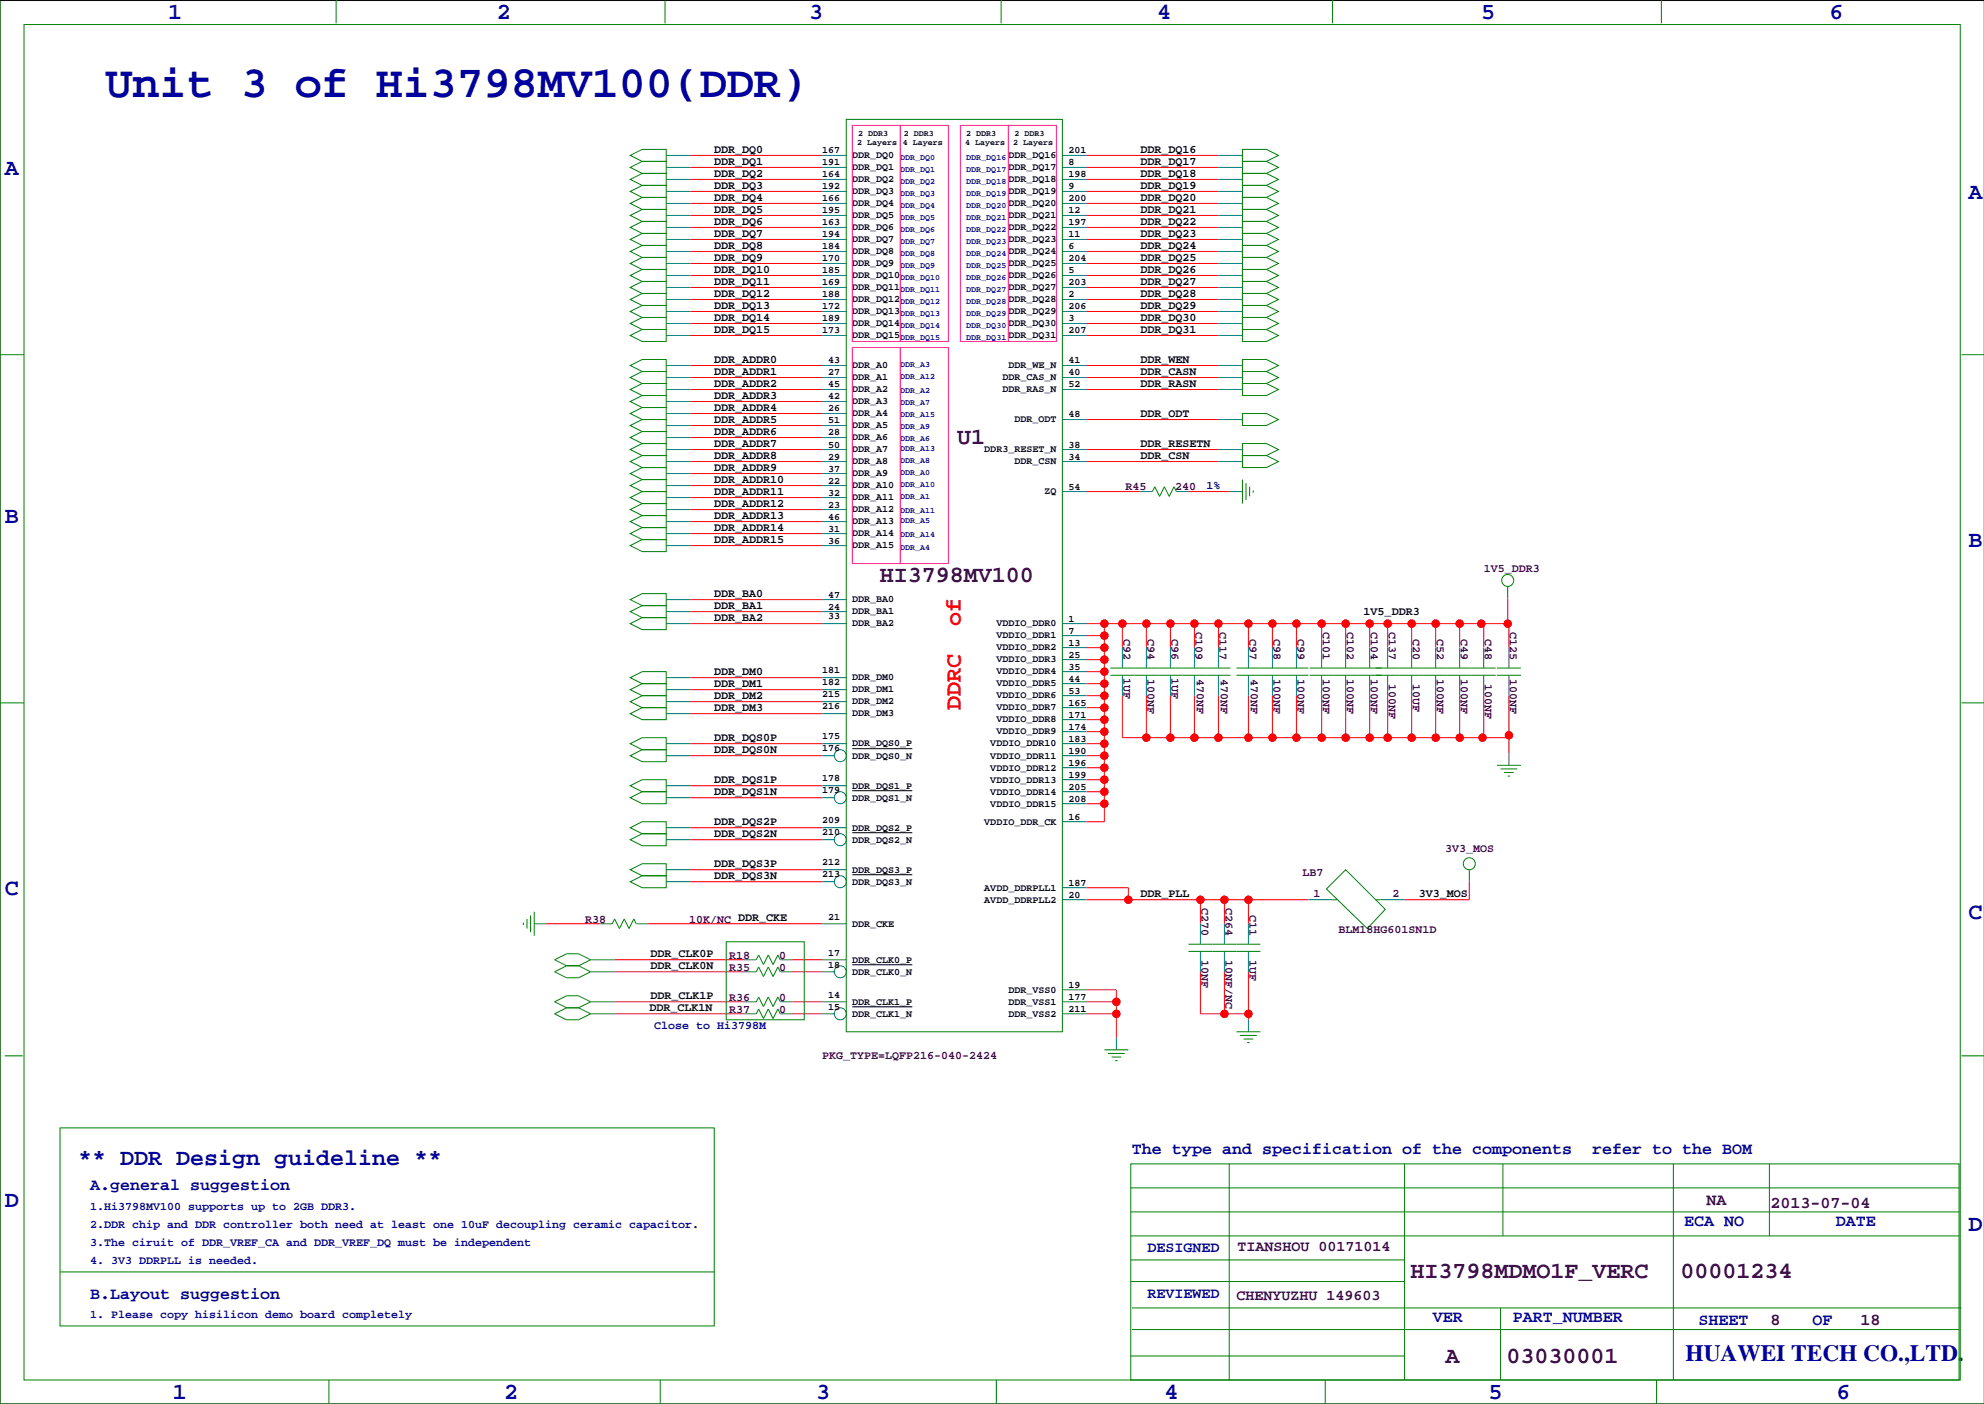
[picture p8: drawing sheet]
<svg xmlns="http://www.w3.org/2000/svg" width="420mm" height="297mm" viewBox="0 0 420 297" stroke-linecap="round" stroke-linejoin="round" font-family="sans-serif">
<path d="M419.9 .1h-419.9v296.9h419.9M180.3 158.4h12.7M180.3 176.2h12.7M180.3 167.3h12.7M180.3 185.1h12.7M180.3 213h12.7M180.3 204.1h12.7" fill="none" stroke="#000" stroke-width=".21"/>
<g fill="none" stroke="#f00" stroke-width=".21">
<path d="M146 32.9h28M146 35.4h28M146 38h28M229.9 32.9h27.9M229.9 35.4h27.9M229.9 38h27.9M146 45.6h28M146 48.1h28M146 50.7h28M146 53.2h28M146 55.7h28M146 58.3h28"/>
<path d="M146 40.5h28M146 43h28M229.9 45.6h27.9M229.9 48.1h27.9M229.9 50.7h27.9M229.9 53.2h27.9M229.9 55.7h27.9M229.9 58.3h27.9M229.9 40.5h27.9M229.9 43h27.9M146 79.9h28M146 77.3h28"/>
<path d="M146 60.8h28M146 63.4h28M146 65.9h28M146 68.4h28M146 71h28M229.9 79.9h27.9M229.9 77.3h27.9M229.9 60.8h27.9M229.9 63.4h27.9M229.9 65.9h27.9M229.9 68.4h27.9M229.9 71h27.9"/>
<path d="M146 87.5h28M146 97.6h28M146 95.1h28M146 92.6h28M146 90h28M146 84.9h28M146 82.4h28M229.9 97.6h27.9M229.9 95.1h27.9M229.9 82.4h27.9M229.9 88.8h27.9M146 115.4h28"/>
<path d="M146 112.9h28M146 110.3h28M146 107.8h28M146 105.3h28M146 102.7h28M146 100.2h28M229.9 104h11.4M251.5 104h8.8M146 131.9h28M146 126.9h28M146 129.4h28M229.9 131.9h89.4v5.1"/>
<path d="M229.9 139.6h3.8M229.9 137h3.8M229.9 134.5h3.8M233.7 131.9v41.9h-3.8M237.5 131.9v5.1M242.6 131.9v5.1M247.6 131.9v5.1M252.7 131.9v5.1M257.8 131.9v5.1M264.2 131.9v5.1M269.2 131.9v5.1M274.3 131.9v5.1"/>
<path d="M279.7 131.9v5.1M284.7 131.9v5.1M289.8 131.9v5.1M293.6 131.9v5.1M298.7 131.9v5.1M303.8 131.9v5.1M308.9 131.9v5.1M313.9 131.9v5.1M319 126.6v5.3M146 159.9h28M146 157.3h28M146 143.4h28"/>
<path d="M146 145.9h28M146 148.4h28M146 151h28M229.9 159.9h3.8M229.9 157.3h3.8M229.9 154.8h3.8M229.9 152.3h3.8M229.9 149.7h3.8M229.9 147.2h3.8M229.9 144.6h3.8M229.9 142.1h3.8M237.5 147.2v8.9h81.8"/>
<path d="M242.6 147.2v8.9M247.6 147.2v8.9M252.7 147.2v8.9M257.8 147.2v8.9M264.2 147.2v8.9M269.2 147.2v8.9M274.3 147.2v8.9M279.7 147.2v8.9M284.7 147.2v8.9M289.8 147.2v8.9M293.6 147.2v8.9M298.7 147.2v8.9"/>
<path d="M303.8 147.2v8.9M308.9 147.2v8.9M313.9 147.2v8.9M319.3 147.2v12.2M146 166.2h28M146 168.8h28M146 177.7h28M146 175.1h28M229.9 170h3.8M229.9 167.5h3.8M229.9 165h3.8M229.9 162.4h3.8"/>
<path d="M115.6 195.4h11.4M137.2 195.4h36.8M146 184h28M146 186.5h28M229.9 190.4h47M229.9 187.8h8.9v2.6M254 190.4v5M259.1 190.4v5M264.2 190.4v5M310.9 186.5v3.9h-13.7M130 214.5h27.5M130 211.9h27.5"/>
<path d="M130 203.1h27.5M130 205.6h27.5M167.6 214.5h6.4M167.6 211.9h6.4M167.6 203.1h6.4M167.6 205.6h6.4M229.9 214.5h6.3M229.9 209.4h6.3v10.2M229.9 211.9h6.3M254 205.6v8.9h10.2M259.1 205.6v8.9M264.2 205.6v10.2"/>
<circle cx="233.7" cy="137" r=".76"/>
<circle cx="233.7" cy="139.6" r=".76"/>
<circle cx="233.7" cy="131.9" r=".76"/>
<circle cx="233.7" cy="134.5" r=".76"/>
<circle cx="237.5" cy="131.9" r=".76"/>
<circle cx="242.6" cy="131.9" r=".76"/>
<circle cx="247.7" cy="131.9" r=".76"/>
<circle cx="252.7" cy="131.9" r=".76"/>
<circle cx="257.8" cy="131.9" r=".76"/>
<circle cx="264.2" cy="131.9" r=".76"/>
<circle cx="269.2" cy="131.9" r=".76"/>
<circle cx="274.3" cy="131.9" r=".76"/>
<circle cx="279.7" cy="131.9" r=".76"/>
<circle cx="284.7" cy="131.9" r=".76"/>
<circle cx="289.8" cy="131.9" r=".76"/>
<circle cx="293.6" cy="131.9" r=".76"/>
<circle cx="298.7" cy="131.9" r=".76"/>
<circle cx="303.8" cy="131.9" r=".76"/>
<circle cx="308.9" cy="131.9" r=".76"/>
<circle cx="313.4" cy="131.9" r=".76"/>
<circle cx="319" cy="131.9" r=".76"/>
<circle cx="233.7" cy="149.7" r=".76"/>
<circle cx="233.7" cy="152.3" r=".76"/>
<circle cx="233.7" cy="157.3" r=".76"/>
<circle cx="233.7" cy="144.6" r=".76"/>
<circle cx="233.7" cy="159.9" r=".76"/>
<circle cx="233.7" cy="147.2" r=".76"/>
<circle cx="233.7" cy="142.1" r=".76"/>
<circle cx="233.7" cy="154.8" r=".76"/>
<circle cx="242.6" cy="156.1" r=".76"/>
<circle cx="247.7" cy="156.1" r=".76"/>
<circle cx="252.7" cy="156.1" r=".76"/>
<circle cx="257.8" cy="156.1" r=".76"/>
<circle cx="264.2" cy="156.1" r=".76"/>
<circle cx="269.2" cy="156.1" r=".76"/>
<circle cx="274.3" cy="156.1" r=".76"/>
<circle cx="279.7" cy="156.1" r=".76"/>
<circle cx="284.7" cy="156.1" r=".76"/>
<circle cx="289.8" cy="156.1" r=".76"/>
<circle cx="293.6" cy="156.1" r=".76"/>
<circle cx="298.7" cy="156.1" r=".76"/>
<circle cx="303.8" cy="156.1" r=".76"/>
<circle cx="308.9" cy="156.1" r=".76"/>
<circle cx="313.7" cy="156.1" r=".76"/>
<circle cx="319.3" cy="155.6" r=".76"/>
<circle cx="233.7" cy="162.4" r=".76"/>
<circle cx="233.7" cy="165" r=".76"/>
<circle cx="233.7" cy="170" r=".76"/>
<circle cx="233.7" cy="167.5" r=".76"/>
<circle cx="238.8" cy="190.4" r=".76"/>
<circle cx="254" cy="190.4" r=".76"/>
<circle cx="259.1" cy="190.4" r=".76"/>
<circle cx="264.2" cy="190.4" r=".76"/>
<circle cx="236.2" cy="211.9" r=".76"/>
<circle cx="236.2" cy="214.5" r=".76"/>
<circle cx="259.1" cy="214.5" r=".76"/>
<circle cx="264.2" cy="214.5" r=".76"/>
</g>
<g fill="#f00" stroke="#f00" stroke-width=".21">
<circle cx="264.2" cy="214.5" r=".76"/>
<circle cx="259.1" cy="214.5" r=".76"/>
<circle cx="319" cy="131.9" r=".76"/>
<circle cx="289.8" cy="131.9" r=".76"/>
<circle cx="284.7" cy="131.9" r=".76"/>
<circle cx="233.7" cy="170" r=".76"/>
<circle cx="233.7" cy="167.5" r=".76"/>
<circle cx="233.7" cy="165" r=".76"/>
<circle cx="233.7" cy="162.4" r=".76"/>
<circle cx="233.7" cy="159.9" r=".76"/>
<circle cx="233.7" cy="157.3" r=".76"/>
<circle cx="233.7" cy="154.8" r=".76"/>
<circle cx="233.7" cy="152.3" r=".76"/>
<circle cx="233.7" cy="149.7" r=".76"/>
<circle cx="233.7" cy="147.2" r=".76"/>
<circle cx="233.7" cy="144.6" r=".76"/>
<circle cx="233.7" cy="142.1" r=".76"/>
<circle cx="233.7" cy="139.6" r=".76"/>
<circle cx="233.7" cy="137" r=".76"/>
<circle cx="233.7" cy="134.5" r=".76"/>
<circle cx="233.7" cy="131.9" r=".76"/>
<circle cx="237.5" cy="131.9" r=".76"/>
<circle cx="242.6" cy="131.9" r=".76"/>
<circle cx="247.7" cy="131.9" r=".76"/>
<circle cx="252.7" cy="131.9" r=".76"/>
<circle cx="257.8" cy="131.9" r=".76"/>
<circle cx="264.2" cy="131.9" r=".76"/>
<circle cx="269.2" cy="131.9" r=".76"/>
<circle cx="274.3" cy="131.9" r=".76"/>
<circle cx="279.7" cy="131.9" r=".76"/>
<circle cx="293.6" cy="131.9" r=".76"/>
<circle cx="298.7" cy="131.9" r=".76"/>
<circle cx="303.8" cy="131.9" r=".76"/>
<circle cx="308.9" cy="131.9" r=".76"/>
<circle cx="313.4" cy="131.9" r=".76"/>
<circle cx="236.2" cy="214.5" r=".76"/>
<circle cx="236.2" cy="211.9" r=".76"/>
<circle cx="264.2" cy="190.4" r=".76"/>
<circle cx="238.8" cy="190.4" r=".76"/>
<circle cx="259.1" cy="190.4" r=".76"/>
<circle cx="254" cy="190.4" r=".76"/>
<circle cx="319.3" cy="155.6" r=".76"/>
<circle cx="289.8" cy="156.1" r=".76"/>
<circle cx="284.7" cy="156.1" r=".76"/>
<circle cx="242.6" cy="156.1" r=".76"/>
<circle cx="247.7" cy="156.1" r=".76"/>
<circle cx="252.7" cy="156.1" r=".76"/>
<circle cx="257.8" cy="156.1" r=".76"/>
<circle cx="264.2" cy="156.1" r=".76"/>
<circle cx="269.2" cy="156.1" r=".76"/>
<circle cx="274.3" cy="156.1" r=".76"/>
<circle cx="279.7" cy="156.1" r=".76"/>
<circle cx="293.6" cy="156.1" r=".76"/>
<circle cx="298.7" cy="156.1" r=".76"/>
<circle cx="303.8" cy="156.1" r=".76"/>
<circle cx="308.9" cy="156.1" r=".76"/>
<circle cx="313.7" cy="156.1" r=".76"/>
</g>
<g fill="none" stroke="#008080" stroke-width=".21">
<path d="M141 32.9h5M141 35.4h5M141 38h5M174 32.9h5.1M174 35.4h5.1M174 38h5.1M224.8 32.9h5.1M224.8 35.4h5.1M224.8 38h5.1M257.8 32.9h5.1M257.8 35.4h5.1M257.8 38h5.1"/>
<path d="M141 50.7h5M141 48.1h5M141 45.6h5M141 43h5M141 40.5h5M141 58.3h5M141 55.7h5M141 53.2h5M174 50.7h5.1M174 48.1h5.1M174 45.6h5.1M174 43h5.1"/>
<path d="M174 40.5h5.1M174 58.3h5.1M174 55.7h5.1M174 53.2h5.1M224.8 50.7h5.1M224.8 48.1h5.1M224.8 45.6h5.1M224.8 43h5.1M224.8 40.5h5.1M224.8 58.3h5.1M224.8 55.7h5.1M224.8 53.2h5.1"/>
<path d="M257.8 50.7h5.1M257.8 48.1h5.1M257.8 45.6h5.1M257.8 43h5.1M257.8 40.5h5.1M257.8 58.3h5.1M257.8 55.7h5.1M257.8 53.2h5.1M141 79.9h5M141 77.3h5M141 60.8h5M141 63.4h5"/>
<path d="M141 65.9h5M141 68.4h5M141 71h5M174 79.9h5.1M174 77.3h5.1M174 60.8h5.1M174 63.4h5.1M174 65.9h5.1M174 68.4h5.1M174 71h5.1M224.8 79.9h5.1M224.8 77.3h5.1"/>
<path d="M224.8 60.8h5.1M224.8 63.4h5.1M224.8 65.9h5.1M224.8 68.4h5.1M224.8 71h5.1M257.8 79.9h5.1M257.8 77.3h5.1M257.8 60.8h5.1M257.8 63.4h5.1M257.8 65.9h5.1M257.8 68.4h5.1M257.8 71h5.1"/>
<path d="M141 97.6h5M141 84.9h5M141 82.4h5M141 87.5h5M141 90h5M141 92.6h5M141 95.1h5M174 97.6h5.1M174 84.9h5.1M174 82.4h5.1M174 87.5h5.1M174 90h5.1"/>
<path d="M174 92.6h5.1M174 95.1h5.1M224.8 97.6h5.1M224.8 82.4h5.1M224.8 95.1h5.1M224.8 88.8h5.1M257.8 97.6h5.1M257.8 82.4h5.1M257.8 95.1h5.1M257.8 88.8h5.1M141 112.9h5M141 110.3h5"/>
<path d="M141 107.8h5M141 100.2h5M141 102.7h5M141 105.3h5M141 115.4h5M174 112.9h5.1M174 110.3h5.1M174 107.8h5.1M174 100.2h5.1M174 102.7h5.1M174 105.3h5.1M174 115.4h5.1"/>
<path d="M224.8 104h5.1M241.3 104h2.5M248.9 104h2.6M260.3 104h2.6M141 129.4h5M141 126.9h5M141 131.9h5M174 129.4h5.1M174 126.9h5.1M174 131.9h5.1M224.8 131.9h5.1M224.8 134.5h5.1"/>
<path d="M224.8 137h5.1M224.8 139.6h5.1M237.5 137v4.3M242.6 137v4.3M247.6 137v4.3M252.7 137v4.3M257.8 137v4.3M264.2 137v4.3M269.2 137v4.3M274.3 137v4.3M279.7 137v4.3M284.7 137v4.3"/>
<path d="M289.8 137v4.3M293.6 137v4.3M298.7 137v4.3M303.8 137v4.3M308.9 137v4.3M313.9 137v4.3M319 124.1v2.5M319.3 137v4.3M141 143.4h5M141 148.4h5M141 145.9h5M141 151h5"/>
<path d="M141 159.9h5M141 157.3h5M174 143.4h5.1M174 148.4h5.1M174 145.9h5.1M174 151h5.1M174 159.9h2.5M174 157.3h5.1M224.8 159.9h5.1M224.8 157.3h5.1M224.8 149.7h5.1M224.8 142.1h5.1"/>
<path d="M224.8 147.2h5.1M224.8 144.6h5.1M224.8 154.8h5.1M224.8 152.3h5.1M237.5 142.9v4.3M242.6 142.9v4.3M247.6 142.9v4.3M252.7 142.9v4.3M257.8 142.9v4.3M264.2 142.9v4.3M269.2 142.9v4.3M274.3 142.9v4.3"/>
<path d="M279.7 142.9v4.3M284.7 142.9v4.3M289.8 142.9v4.3M293.6 142.9v4.3M298.7 142.9v4.3M303.8 142.9v4.3M308.9 142.9v4.3M313.9 142.9v4.3M319.3 142.9v4.3M319.3 159.4v2.5M141 166.2h5M141 168.8h5"/>
<path d="M141 177.7h5M141 175.1h5M174 166.2h5.1M174 168.8h2.5M174 177.7h2.5M174 175.1h5.1M224.8 165h5.1M224.8 170h5.1M224.8 167.5h5.1M224.8 162.4h5.1M224.8 173.8h5.1M113 195.4h2.6"/>
<path d="M127 195.4h2.5M134.6 195.4h2.6M141 184h5M141 186.5h5M174 195.4h5.1M174 184h5.1M174 186.5h2.5M224.8 190.4h5.1M224.8 187.8h5.1M254 195.4v4.4M259.1 195.4v4.4M264.2 195.4v4.4"/>
<path d="M276.9 190.4h5M292.1 190.4h5.1M310.9 184v2.5M125 214.5h5M125 203.1h5M125 211.9h5M125 205.6h5M157.5 214.5h2.5M157.5 203.1h2.5M157.5 211.9h2.5M157.5 205.6h2.5M165.1 214.5h2.5"/>
<path d="M165.1 203.1h2.5M165.1 211.9h2.5M165.1 205.6h2.5M174 214.5h2.5M174 203.1h5.1M174 211.9h5.1M174 205.6h2.5M224.8 214.5h5.1M224.8 211.9h5.1M224.8 209.4h5.1M236.2 219.6v2.5M254 201.3v4.3"/>
<path d="M259.1 201.3v4.3M264.2 201.3v4.3M264.2 215.8v2.5"/>
<circle cx="177.8" cy="159.9" r="1.27"/>
<circle cx="177.8" cy="168.8" r="1.27"/>
<circle cx="177.8" cy="177.7" r="1.27"/>
<circle cx="177.8" cy="186.5" r="1.27"/>
<circle cx="177.8" cy="214.5" r="1.27"/>
<circle cx="177.8" cy="205.6" r="1.27"/>
</g>
<g fill="none" stroke="#008000" stroke-width=".21">
<path d="M0 -.1v297.1h419.9M71.1 0v4.9M140.7 0v4.9M211.8 0v4.9M281.9 0v4.9M351.5 0v4.9M5.1 5.2h409.7v286.8h-409.7zM133.3 32.9l2.6-1.3h5.1v2.5h-5.1zM133.3 35.4l2.6-1.3h5.1v2.6h-5.1zM133.3 38l2.6-1.3h5.1v2.5h-5.1zM179.1 25.3h45.7v193h-45.7zM262.9 39.2h5.1l2.5 1.3-2.5 1.3h-5.1z"/>
<path d="M262.9 36.7h5.1l2.5 1.3-2.5 1.2h-5.1zM262.9 34.1h5.1l2.5 1.3-2.5 1.3h-5.1zM262.9 31.6h5.1l2.5 1.3-2.5 1.2h-5.1zM133.3 50.7l2.6-1.3h5.1v2.5h-5.1zM133.3 48.1l2.6-1.3h5.1v2.6h-5.1zM133.3 45.6l2.6-1.3h5.1v2.5h-5.1zM133.3 43l2.6-1.2h5.1v2.5h-5.1zM133.3 40.5l2.6-1.3h5.1v2.6h-5.1zM133.3 58.3l2.6-1.3h5.1v2.5h-5.1zM133.3 55.7l2.6-1.2h5.1v2.5h-5.1zM133.3 53.2l2.6-1.3h5.1v2.6h-5.1zM262.9 51.9h5.1l2.5 1.3-2.5 1.3h-5.1z"/>
<path d="M262.9 54.5h5.1l2.5 1.2-2.5 1.3h-5.1zM262.9 57h5.1l2.5 1.3-2.5 1.2h-5.1zM262.9 59.5h5.1l2.5 1.3-2.5 1.3h-5.1zM262.9 41.8h5.1l2.5 1.2-2.5 1.3h-5.1zM262.9 44.3h5.1l2.5 1.3-2.5 1.2h-5.1zM262.9 46.8h5.1l2.5 1.3-2.5 1.3h-5.1zM262.9 49.4h5.1l2.5 1.3-2.5 1.2h-5.1zM0 75h5.1M133.3 79.9l2.6-1.3h5.1v2.5h-5.1zM133.3 77.3l2.6-1.2h5.1v2.5h-5.1zM133.3 60.8l2.6-1.3h5.1v2.6h-5.1zM133.3 63.4l2.6-1.3h5.1v2.5h-5.1z"/>
<path d="M133.3 65.9l2.6-1.3h5.1v2.6h-5.1zM133.3 68.4l2.6-1.2h5.1v2.5h-5.1zM133.3 71l2.6-1.3h5.1v2.5h-5.1zM262.9 67.2h5.1l2.5 1.2-2.5 1.3h-5.1zM262.9 64.6h5.1l2.5 1.3-2.5 1.3h-5.1zM262.9 62.1h5.1l2.5 1.3-2.5 1.2h-5.1zM262.9 69.7h5.1l2.5 1.3-2.5 1.2h-5.1zM262.9 76.1h5.1l2.5 1.2-2.5 1.3h-5.1zM262.9 78.6h5.1l2.5 1.3-2.5 1.2h-5.1zM415 75h4.9M133.3 97.6l2.6-1.2h5.1v2.5h-5.1zM133.3 84.9l2.6-1.2h5.1v2.5h-5.1z"/>
<path d="M133.3 82.4l2.6-1.3h5.1v2.6h-5.1zM133.3 87.5l2.6-1.3h5.1v2.6h-5.1zM133.3 90l2.6-1.2h5.1v2.5h-5.1zM133.3 92.6l2.6-1.3h5.1v2.5h-5.1zM133.3 95.1l2.6-1.3h5.1v2.6h-5.1zM262.9 93.8h5.1l2.5 1.3-2.5 1.3h-5.1zM262.9 96.4h5.1l2.5 1.2-2.5 1.3h-5.1zM262.9 87.5h5.1l2.5 1.3-2.5 1.2h-5.1zM262.9 81.1h5.1l2.5 1.3-2.5 1.3h-5.1zM133.3 112.9l2.6-1.3h5.1v2.6h-5.1zM133.3 110.3l2.6-1.2h5.1v2.5h-5.1zM133.3 107.8l2.6-1.3h5.1v2.6h-5.1z"/>
<path d="M133.3 100.2l2.6-1.3h5.1v2.6h-5.1zM133.3 102.7l2.6-1.2h5.1v2.5h-5.1zM133.3 105.3l2.6-1.3h5.1v2.5h-5.1zM133.3 115.4l2.6-1.2h5.1v2.5h-5.1zM243.8 104l.5-1 1.1 2 1-2 1 2 1-2 .5 1M262.9 101.5v5M263.7 102.2v3.6M264.4 103v2M265.2 103.7v.6M133.3 129.4l2.6-1.3h5.1v2.6h-5.1zM133.3 126.9l2.6-1.3h5.1v2.5h-5.1zM133.3 131.9l2.6-1.2h5.1v2.5h-5.1z"/>
<path d="M0 148.7h5.1M133.3 143.4l2.6-1.3h5.1v2.5h-5.1zM133.3 148.4l2.6-1.2h5.1v2.5h-5.1zM133.3 145.9l2.6-1.3h5.1v2.6h-5.1zM133.3 151l2.6-1.3h5.1v2.6h-5.1zM133.3 159.9l2.6-1.3h5.1v2.5h-5.1zM133.3 157.3l2.6-1.2h5.1v2.5h-5.1zM234.9 141.3h25.4M234.9 142.9h25.4M261.6 141.3h15.3M261.6 142.9h15.3M277.1 141.3h39.4"/>
<path d="M277.1 142.9h39.4M316.7 141.3h5.1M316.7 142.9h5.1M415 148.7h4.9M133.3 166.2l2.6-1.2h5.1v2.5h-5.1zM133.3 168.8l2.6-1.3h5.1v2.5h-5.1zM133.3 177.7l2.6-1.3h5.1v2.5h-5.1zM133.3 175.1l2.6-1.3h5.1v2.6h-5.1zM316.7 161.9h5.1M317.5 162.7h3.6M318.3 163.4h2M319 164.2h.5"/>
<path d="M110.7 195.2v.5M111.5 194.4v2.1M112.3 193.7v3.5M113 192.9v5.1M129.5 195.4l.5-1 1.1 2.1 1-2.1 1 2.1 1-2.1 .5 1M133.3 184l2.6-1.3h5.1v2.6h-5.1zM133.3 186.5l2.6-1.2h5.1v2.5h-5.1zM153.7 199.2h16.5v16.6h-16.5zM251.5 199.8h15.2M280.7 188.1l4-4.1 8.4 8.4-3.8 4.1zM281.9 190.4h1.1M291.1 190.4h1"/>
<path d="M119.9 213.2l-2.6 1.3 2.6 1.3h2.5l2.6-1.3-2.6-1.3M119.9 213.2h2.5M119.9 204.3l-2.6-1.2 2.6-1.3h2.5l2.6 1.3-2.6 1.2M119.9 204.3h2.5M119.9 213.2l-2.6-1.3 2.6-1.2h2.5l2.6 1.2-2.6 1.3M119.9 204.3l-2.6 1.3 2.6 1.3h2.5l2.6-1.3-2.6-1.3M160 203.1l.5-1.1 1 2.1 1.1-2.1 1 2.1 1-2.1 .5 1.1M160 211.9l.5-1 1 2.1 1.1-2.1 1 2.1 1-2.1 .5 1M160 214.5l.5-1 1 2 1.1-2 1 2 1-2 .5 1M160 205.6l.5-1 1 2 1.1-2 1 2 1-2 .5 1M251.5 201.3h15.2M261.6 218.3h5.1"/>
<path d="M262.4 219.1h3.5M263.1 219.8h2.1M1 223.4h3.8M12.7 238.6h138.4v41.9h-138.4zM233.7 222.1h5.1M234.4 222.9h3.6M235.2 223.6h2M236 224.4h.5M263.9 220.6h.5M415 223.4h4.9M239.3 246.2h175.2v45.8h-175.2zM239.3 251.3h175.2"/>
<path d="M239.3 256.4h175.2M260.1 246.2v45.8M297.2 246.2v45.8M318 246.2v15.3M354.1 246.2v45.8M374.4 246.2v15.3M12.7 269.1h138.4M239.3 266.6h57.9M239.3 261.5h175.2M239.3 271.1h57.9M239.5 276.7h175.5M317.5 276.7v15.3"/>
<path d="M69.6 292v5M139.7 292v5M210.8 292v5M239.3 286.9h57.9M239.5 281.3h175M280.4 292v5M350.5 292v5M383.5 287.4h.1"/>
<circle cx="319" cy="122.8" r="1.27"/>
<circle cx="310.9" cy="182.7" r="1.27"/>
</g>
<path d="M180.3 26.5h10.2v45.7h-10.2zM190.5 26.5h10.2v45.7h-10.2zM203.2 26.5h10.2v45.7h-10.2zM213.4 26.5h10.1v45.7h-10.1zM180.3 73.5h10.2v45.7h-10.2zM190.5 73.5h10.2v45.7h-10.2z" fill="none" stroke="#f0f" stroke-width=".21"/>
<text font-size="9.5" fill="#0000a0" x="22.4" y="20.5">Unit 3 of Hi3798MV100(DDR)</text>
<g font-size="4.9" fill="#0000a0">
<text x="35.6" y="3.9">1</text>
<text x="105.2" y="3.9">2</text>
<text x="171.2" y="3.9">3</text>
<text x="244.9" y="3.9">4</text>
<text x="313.4" y="3.9">5</text>
<text x="387.1" y="3.9">6</text>
<text x="1" y="36.9">A</text>
<text x="416.6" y="42">A</text>
<text x="1" y="110.6">B</text>
<text x="416.6" y="115.7">B</text>
<text x="1" y="189.3">C</text>
<text x="416.6" y="194.4">C</text>
<text x="16.5" y="246.5">** DDR Design guideline **</text>
<text x="1" y="255.4">D</text>
<text x="416.6" y="260.5">D</text>
<text x="356.6" y="288">HUAWEI TECH CO.,LTD.</text>
<text x="36.6" y="296">1</text>
<text x="106.7" y="296">2</text>
<text x="172.7" y="296">3</text>
<text x="246.4" y="296">4</text>
<text x="315" y="296">5</text>
<text x="388.6" y="296">6</text>
</g>
<g font-size="4.9" fill="#400040">
<text x="202.5" y="94">U1</text>
<text x="186.1" y="123.2">HI3798MV100</text>
<text x="298.5" y="270.5">HI3798MDMO1F_VERC</text>
<text x="355.6" y="270.5">00001234</text>
<text x="305.9" y="288.3">A</text>
<text x="318.8" y="288.3">03030001</text>
</g>
<g font-size="4.9" fill="#f00">
<text x="203.3" y="132.4" transform="rotate(-90 203.3 132.4)">of</text>
<text x="203.3" y="150.1" transform="rotate(-90 203.3 150.1)">DDRC</text>
</g>
<g font-size="3.5" fill="#0000a0">
<text x="239.5" y="244.2">The type and specification of the components</text>
<text x="336.9" y="244.2">refer to the BOM</text>
<text x="19" y="251.9">A.general suggestion</text>
<text x="356.4" y="259.4">ECA NO</text>
<text x="388.5" y="259.4">DATE</text>
<text x="19" y="274.7">B.Layout suggestion</text>
<text x="303.1" y="279.7">VER</text>
<text x="320.1" y="279.7">PART_NUMBER</text>
<text x="359.4" y="280.3">SHEET</text>
<text x="383.5" y="280.3">OF</text>
</g>
<g font-size="3.5" fill="#400040">
<text x="361.1" y="254.9">NA</text>
<text x="374.6" y="255.7">2013-07-04</text>
<text x="374.6" y="280.3">8</text>
<text x="393.7" y="280.3">18</text>
</g>
<g font-size="3.2" fill="#0000a0">
<text x="242.8" y="264.9">DESIGNED</text>
<text x="242.8" y="274.5">REVIEWED</text>
</g>
<g font-size="3.2" fill="#400040">
<text x="261.9" y="264.7">TIANSHOU 00171014</text>
<text x="261.6" y="275.1">CHENYUZHU 149603</text>
</g>
<g font-size="2.5">
<text x="151.1" y="34.9">DDR_DQ1</text>
<text x="151.1" y="32.4">DDR_DQ0</text>
<text x="241.3" y="34.9">DDR_DQ17</text>
<text x="241.3" y="32.4">DDR_DQ16</text>
<text x="151.1" y="40">DDR_DQ3</text>
<text x="151.1" y="37.5">DDR_DQ2</text>
<text x="241.3" y="37.5">DDR_DQ18</text>
<text x="241.3" y="40">DDR_DQ19</text>
<text x="151.1" y="42.5">DDR_DQ4</text>
<text x="151.1" y="47.6">DDR_DQ6</text>
<text x="151.1" y="45.1">DDR_DQ5</text>
<text x="241.3" y="47.6">DDR_DQ22</text>
<text x="241.3" y="45.1">DDR_DQ21</text>
<text x="241.3" y="42.5">DDR_DQ20</text>
<text x="151.1" y="52.7">DDR_DQ8</text>
<text x="151.1" y="50.2">DDR_DQ7</text>
<text x="241.3" y="52.7">DDR_DQ24</text>
<text x="241.3" y="50.2">DDR_DQ23</text>
<text x="151.1" y="57.8">DDR_DQ10</text>
<text x="151.1" y="55.2">DDR_DQ9</text>
<text x="241.3" y="57.8">DDR_DQ26</text>
<text x="241.3" y="55.2">DDR_DQ25</text>
<text x="151.1" y="65.4">DDR_DQ13</text>
<text x="151.1" y="62.9">DDR_DQ12</text>
<text x="151.1" y="60.3">DDR_DQ11</text>
<text x="241.3" y="65.4">DDR_DQ29</text>
<text x="241.3" y="62.9">DDR_DQ28</text>
<text x="241.3" y="60.3">DDR_DQ27</text>
<text x="151.1" y="70.5">DDR_DQ15</text>
<text x="151.1" y="67.9">DDR_DQ14</text>
<text x="241.3" y="70.5">DDR_DQ31</text>
<text x="241.3" y="67.9">DDR_DQ30</text>
<text x="151.1" y="76.8">DDR_ADDR0</text>
<text x="241.3" y="76.8">DDR_WEN</text>
<text x="151.1" y="79.4">DDR_ADDR1</text>
<text x="151.1" y="81.9">DDR_ADDR2</text>
<text x="241.3" y="79.4">DDR_CASN</text>
<text x="241.3" y="81.9">DDR_RASN</text>
<text x="151.1" y="84.4">DDR_ADDR3</text>
<text x="151.1" y="89.5">DDR_ADDR5</text>
<text x="151.1" y="87">DDR_ADDR4</text>
<text x="241.3" y="88.3">DDR_ODT</text>
<text x="151.1" y="92.1">DDR_ADDR6</text>
<text x="151.1" y="94.6">DDR_ADDR7</text>
<text x="241.3" y="94.6">DDR_RESETN</text>
<text x="151.1" y="97.1">DDR_ADDR8</text>
<text x="151.1" y="99.7">DDR_ADDR9</text>
<text x="241.3" y="97.1">DDR_CSN</text>
<text x="151.1" y="102.2">DDR_ADDR10</text>
<text x="151.1" y="104.8">DDR_ADDR11</text>
<text x="151.1" y="107.3">DDR_ADDR12</text>
<text x="151.1" y="109.8">DDR_ADDR13</text>
<text x="151.1" y="112.4">DDR_ADDR14</text>
<text x="151.1" y="114.9">DDR_ADDR15</text>
<text x="151.1" y="128.9">DDR_BA1</text>
<text x="151.1" y="126.4">DDR_BA0</text>
<text x="151.1" y="131.4">DDR_BA2</text>
<text x="288.5" y="130.2">1V5_DDR3</text>
<text x="151.1" y="142.9">DDR_DM0</text>
<text x="151.1" y="147.9">DDR_DM2</text>
<text x="151.1" y="145.4">DDR_DM1</text>
<text x="151.1" y="150.5">DDR_DM3</text>
<text x="151.1" y="156.8">DDR_DQS0P</text>
<text x="151.1" y="159.4">DDR_DQS0N</text>
<text x="151.1" y="165.7">DDR_DQS1P</text>
<text x="151.1" y="168.3">DDR_DQS1N</text>
<text x="151.1" y="174.6">DDR_DQS2P</text>
<text x="151.1" y="177.2">DDR_DQS2N</text>
<text x="151.1" y="183.5">DDR_DQS3P</text>
<text x="151.1" y="186">DDR_DQS3N</text>
<text x="241.3" y="189.9">DDR_PLL</text>
<text x="300.2" y="189.9">3V3_MOS</text>
<text x="137.7" y="202.6">DDR_CLK0P</text>
<text x="137.7" y="205.1">DDR_CLK0N</text>
<text x="137.4" y="214">DDR_CLK1N</text>
<text x="137.7" y="211.4">DDR_CLK1P</text>
</g>
<g font-size="2.5" fill="#400040">
<text x="238.1" y="103.7">R45</text>
<text x="248.7" y="103.7">240</text>
<text x="313.9" y="121">1V5_DDR3</text>
<text x="237.7" y="135.1" transform="rotate(90 237.7 135.1)">C92</text>
<text x="242.8" y="135.1" transform="rotate(90 242.8 135.1)">C94</text>
<text x="247.9" y="135.1" transform="rotate(90 247.9 135.1)">C96</text>
<text x="253" y="133.6" transform="rotate(90 253 133.6)">C109</text>
<text x="258" y="133.6" transform="rotate(90 258 133.6)">C117</text>
<text x="264.4" y="135.1" transform="rotate(90 264.4 135.1)">C97</text>
<text x="269.5" y="135.1" transform="rotate(90 269.5 135.1)">C98</text>
<text x="274.5" y="135.1" transform="rotate(90 274.5 135.1)">C99</text>
<text x="279.9" y="133.6" transform="rotate(90 279.9 133.6)">C101</text>
<text x="285" y="133.6" transform="rotate(90 285 133.6)">C102</text>
<text x="290" y="133.6" transform="rotate(90 290 133.6)">C104</text>
<text x="293.9" y="133.6" transform="rotate(90 293.9 133.6)">C137</text>
<text x="298.9" y="135.1" transform="rotate(90 298.9 135.1)">C20</text>
<text x="304" y="135.1" transform="rotate(90 304 135.1)">C52</text>
<text x="309.1" y="135.1" transform="rotate(90 309.1 135.1)">C49</text>
<text x="314.2" y="135.1" transform="rotate(90 314.2 135.1)">C48</text>
<text x="319.5" y="133.6" transform="rotate(90 319.5 133.6)">C125</text>
<text x="237.7" y="143.4" transform="rotate(90 237.7 143.4)">1UF</text>
<text x="242.8" y="143.6" transform="rotate(90 242.8 143.6)">100NF</text>
<text x="247.9" y="143.4" transform="rotate(90 247.9 143.4)">1UF</text>
<text x="253.2" y="143.6" transform="rotate(90 253.2 143.6)">470NF</text>
<text x="258.3" y="143.6" transform="rotate(90 258.3 143.6)">470NF</text>
<text x="264.6" y="143.6" transform="rotate(90 264.6 143.6)">470NF</text>
<text x="269.5" y="143.6" transform="rotate(90 269.5 143.6)">100NF</text>
<text x="274.5" y="143.6" transform="rotate(90 274.5 143.6)">100NF</text>
<text x="279.9" y="143.6" transform="rotate(90 279.9 143.6)">100NF</text>
<text x="285" y="143.6" transform="rotate(90 285 143.6)">100NF</text>
<text x="290" y="143.6" transform="rotate(90 290 143.6)">100NF</text>
<text x="304" y="143.6" transform="rotate(90 304 143.6)">100NF</text>
<text x="309.1" y="143.6" transform="rotate(90 309.1 143.6)">100NF</text>
<text x="319.5" y="143.6" transform="rotate(90 319.5 143.6)">100NF</text>
<text x="293.9" y="144.6" transform="rotate(90 293.9 144.6)">100NF</text>
<text x="298.9" y="144.6" transform="rotate(90 298.9 144.6)">10UF</text>
<text x="314.2" y="144.6" transform="rotate(90 314.2 144.6)">100NF</text>
<text x="275.6" y="185.3">LB7</text>
<text x="305.8" y="180.2">3V3_MOS</text>
<text x="277.9" y="189.9">1</text>
<text x="294.6" y="189.9">2</text>
<text x="123.8" y="195.2">R38</text>
<text x="145.8" y="195.2">10K/NC DDR_CKE</text>
<text x="254.2" y="192.1" transform="rotate(90 254.2 192.1)">C270</text>
<text x="259.3" y="192.1" transform="rotate(90 259.3 192.1)">C264</text>
<text x="264.4" y="193.5" transform="rotate(90 264.4 193.5)">C11</text>
<text x="283.2" y="197.5">BLM18HG601SN1D</text>
<text x="154.3" y="202.8">R18</text>
<text x="164.8" y="202.8">0</text>
<text x="254.2" y="203.1" transform="rotate(90 254.2 203.1)">10NF</text>
<text x="259.3" y="203.1" transform="rotate(90 259.3 203.1)">10NF/NC</text>
<text x="264.4" y="203.1" transform="rotate(90 264.4 203.1)">1UF</text>
<text x="154.3" y="205.3">R35</text>
<text x="164.8" y="205.3">0</text>
<text x="154.3" y="214.2">R37</text>
<text x="154.3" y="211.7">R36</text>
<text x="164.8" y="214.2">0</text>
<text x="164.8" y="211.7">0</text>
<text x="174" y="224.1">PKG_TYPE=LQFP216-040-2424</text>
</g>
<g font-size="2.5" fill="#0000a0">
<text x="255.3" y="103.5">1%</text>
<text x="138.4" y="217.8">Close to Hi3798M</text>
<text x="19" y="255.9">1.Hi3798MV100 supports up to 2GB DDR3.</text>
<text x="19" y="259.7">2.DDR chip and DDR controller both need at least one 10uF decoupling ceramic capacitor.</text>
<text x="19" y="263.5">3.The ciruit of DDR_VREF_CA and DDR_VREF_DQ must be independent</text>
<text x="19" y="267.3">4. 3V3 DDRPLL is needed.</text>
<text x="19" y="278.8">1. Please copy hisilicon demo board completely</text>
</g>
<g font-size="2.1">
<text x="174" y="35">191</text>
<text x="174" y="32.4">167</text>
<text x="180.3" y="33.5">DDR_DQ0</text>
<text x="213.4" y="33.5">DDR_DQ16</text>
<text x="226.1" y="35">8</text>
<text x="226.1" y="32.4">201</text>
<text x="174" y="37.5">164</text>
<text x="174" y="40.1">192</text>
<text x="180.3" y="36">DDR_DQ1</text>
<text x="180.3" y="38.6">DDR_DQ2</text>
<text x="180.3" y="41.1">DDR_DQ3</text>
<text x="213.4" y="36">DDR_DQ17</text>
<text x="213.4" y="38.6">DDR_DQ18</text>
<text x="213.4" y="41.1">DDR_DQ19</text>
<text x="226.1" y="37.5">198</text>
<text x="226.1" y="40.1">9</text>
<text x="174" y="45.1">195</text>
<text x="174" y="47.7">163</text>
<text x="174" y="42.6">166</text>
<text x="180.3" y="46.2">DDR_DQ5</text>
<text x="180.3" y="43.6">DDR_DQ4</text>
<text x="213.4" y="43.6">DDR_DQ20</text>
<text x="213.4" y="46.2">DDR_DQ21</text>
<text x="226.1" y="42.6">200</text>
<text x="226.1" y="45.1">12</text>
<text x="226.1" y="47.7">197</text>
<text x="174" y="50.2">194</text>
<text x="174" y="52.8">184</text>
<text x="180.3" y="48.7">DDR_DQ6</text>
<text x="180.3" y="51.3">DDR_DQ7</text>
<text x="180.3" y="53.8">DDR_DQ8</text>
<text x="213.4" y="48.7">DDR_DQ22</text>
<text x="213.4" y="51.3">DDR_DQ23</text>
<text x="213.4" y="53.8">DDR_DQ24</text>
<text x="226.1" y="50.2">11</text>
<text x="226.1" y="52.8">6</text>
<text x="174" y="55.3">170</text>
<text x="174" y="57.8">185</text>
<text x="180.3" y="56.3">DDR_DQ9</text>
<text x="180.3" y="58.9">DDR_DQ10</text>
<text x="213.4" y="56.3">DDR_DQ25</text>
<text x="213.4" y="58.9">DDR_DQ26</text>
<text x="226.1" y="55.3">204</text>
<text x="226.1" y="57.8">5</text>
<text x="174" y="60.4">169</text>
<text x="174" y="62.9">188</text>
<text x="174" y="65.5">172</text>
<text x="180.3" y="61.4">DDR_DQ11</text>
<text x="180.3" y="64">DDR_DQ12</text>
<text x="213.4" y="61.4">DDR_DQ27</text>
<text x="213.4" y="64">DDR_DQ28</text>
<text x="226.1" y="60.4">203</text>
<text x="226.1" y="62.9">2</text>
<text x="226.1" y="65.5">206</text>
<text x="174" y="68">189</text>
<text x="174" y="70.5">173</text>
<text x="180.3" y="66.5">DDR_DQ13</text>
<text x="180.3" y="69">DDR_DQ14</text>
<text x="180.3" y="71.6">DDR_DQ15</text>
<text x="213.4" y="66.5">DDR_DQ29</text>
<text x="213.4" y="71.6">DDR_DQ31</text>
<text x="213.4" y="69">DDR_DQ30</text>
<text x="226.1" y="70.5">207</text>
<text x="226.1" y="68">3</text>
<text x="175.3" y="76.9">43</text>
<text x="180.3" y="77.9">DDR_A0</text>
<text x="213.4" y="77.9">DDR_WE_N</text>
<text x="226.1" y="76.9">41</text>
<text x="175.3" y="82">45</text>
<text x="175.3" y="79.4">27</text>
<text x="180.3" y="83">DDR_A2</text>
<text x="180.3" y="80.5">DDR_A1</text>
<text x="212.1" y="80.5">DDR_CAS_N</text>
<text x="212.1" y="83">DDR_RAS_N</text>
<text x="226.1" y="79.4">40</text>
<text x="226.1" y="82">52</text>
<text x="175.3" y="87.1">26</text>
<text x="175.3" y="84.5">42</text>
<text x="175.3" y="89.6">51</text>
<text x="180.3" y="88.1">DDR_A4</text>
<text x="180.3" y="85.5">DDR_A3</text>
<text x="214.6" y="89.4">DDR_ODT</text>
<text x="226.1" y="88.3">48</text>
<text x="175.3" y="92.1">28</text>
<text x="175.3" y="94.7">50</text>
<text x="180.3" y="93.2">DDR_A6</text>
<text x="180.3" y="95.7">DDR_A7</text>
<text x="180.3" y="90.6">DDR_A5</text>
<text x="208.3" y="95.7">DDR3_RESET_N</text>
<text x="226.1" y="94.7">38</text>
<text x="175.3" y="97.2">29</text>
<text x="175.3" y="99.8">37</text>
<text x="180.3" y="98.2">DDR_A8</text>
<text x="180.3" y="100.8">DDR_A9</text>
<text x="214.6" y="98.2">DDR_CSN</text>
<text x="226.1" y="97.2">34</text>
<text x="175.3" y="104.8">32</text>
<text x="175.3" y="102.3">22</text>
<text x="175.3" y="107.4">23</text>
<text x="180.3" y="105.9">DDR_A11</text>
<text x="180.3" y="103.3">DDR_A10</text>
<text x="221" y="104.6">ZQ</text>
<text x="226.1" y="103.6">54</text>
<text x="175.3" y="109.9">46</text>
<text x="175.3" y="112.5">31</text>
<text x="180.3" y="108.4">DDR_A12</text>
<text x="180.3" y="110.9">DDR_A13</text>
<text x="180.3" y="113.5">DDR_A14</text>
<text x="175.3" y="115">36</text>
<text x="180.3" y="116">DDR_A15</text>
<text x="175.3" y="126.4">47</text>
<text x="175.3" y="129">24</text>
<text x="175.3" y="131">33</text>
<text x="180.3" y="127.5">DDR_BA0</text>
<text x="180.3" y="130">DDR_BA1</text>
<text x="226.1" y="131.5">1</text>
<text x="180.3" y="132.5">DDR_BA2</text>
<text x="210.8" y="135.1">VDDIO_DDR1</text>
<text x="210.8" y="137.6">VDDIO_DDR2</text>
<text x="210.8" y="132.5">VDDIO_DDR0</text>
<text x="226.1" y="134">7</text>
<text x="226.1" y="136.6">13</text>
<text x="174" y="142.5">181</text>
<text x="180.3" y="144">DDR_DM0</text>
<text x="210.8" y="142.7">VDDIO_DDR4</text>
<text x="210.8" y="140.2">VDDIO_DDR3</text>
<text x="226.1" y="141.7">35</text>
<text x="226.1" y="139.1">25</text>
<text x="174" y="147.5">215</text>
<text x="174" y="145">182</text>
<text x="180.3" y="149">DDR_DM2</text>
<text x="180.3" y="146.5">DDR_DM1</text>
<text x="210.8" y="147.8">VDDIO_DDR6</text>
<text x="210.8" y="145.2">VDDIO_DDR5</text>
<text x="226.1" y="149.3">165</text>
<text x="226.1" y="146.7">53</text>
<text x="226.1" y="144.2">44</text>
<text x="174" y="150.1">216</text>
<text x="180.3" y="151.6">DDR_DM3</text>
<text x="210.8" y="150.3">VDDIO_DDR7</text>
<text x="210.8" y="155.4">VDDIO_DDR9</text>
<text x="210.8" y="152.9">VDDIO_DDR8</text>
<text x="226.1" y="154.4">174</text>
<text x="226.1" y="151.8">171</text>
<text x="174" y="156.4">175</text>
<text x="174" y="159">176</text>
<text x="180.3" y="157.9">DDR_DQS0_P</text>
<text x="180.3" y="160.5">DDR_DQS0_N</text>
<text x="209.6" y="160.5">VDDIO_DDR11</text>
<text x="209.6" y="157.9">VDDIO_DDR10</text>
<text x="226.1" y="159.4">190</text>
<text x="226.1" y="162">196</text>
<text x="226.1" y="156.9">183</text>
<text x="174" y="165.3">178</text>
<text x="174" y="167.9">179</text>
<text x="180.3" y="166.8">DDR_DQS1_P</text>
<text x="209.6" y="165.6">VDDIO_DDR13</text>
<text x="209.6" y="163">VDDIO_DDR12</text>
<text x="226.1" y="164.5">199</text>
<text x="226.1" y="167.1">205</text>
<text x="180.3" y="169.4">DDR_DQS1_N</text>
<text x="209.6" y="170.6">VDDIO_DDR15</text>
<text x="209.6" y="168.1">VDDIO_DDR14</text>
<text x="226.1" y="169.6">208</text>
<text x="226.1" y="173.4">16</text>
<text x="174" y="176.8">210</text>
<text x="174" y="174.2">209</text>
<text x="180.3" y="178.3">DDR_DQS2_N</text>
<text x="180.3" y="175.7">DDR_DQS2_P</text>
<text x="208.3" y="174.4">VDDIO_DDR_CK</text>
<text x="174" y="183.1">212</text>
<text x="174" y="185.6">213</text>
<text x="180.3" y="184.6">DDR_DQS3_P</text>
<text x="180.3" y="187.1">DDR_DQS3_N</text>
<text x="208.3" y="191">AVDD_DDRPLL2</text>
<text x="208.3" y="188.4">AVDD_DDRPLL1</text>
<text x="226.1" y="189.9">20</text>
<text x="226.1" y="187.4">187</text>
<text x="175.3" y="194.5">21</text>
<text x="180.3" y="196">DDR_CKE</text>
<text x="175.3" y="202.2">17</text>
<text x="180.3" y="203.7">DDR_CLK0_P</text>
<text x="175.3" y="204.7">18</text>
<text x="180.3" y="206.2">DDR_CLK0_N</text>
<text x="226.1" y="209">19</text>
<text x="175.3" y="211">14</text>
<text x="175.3" y="213.6">15</text>
<text x="180.3" y="212.5">DDR_CLK1_P</text>
<text x="180.3" y="215.1">DDR_CLK1_N</text>
<text x="213.4" y="215.1">DDR_VSS2</text>
<text x="213.4" y="210">DDR_VSS0</text>
<text x="213.4" y="212.5">DDR_VSS1</text>
<text x="226.1" y="214.1">211</text>
<text x="226.1" y="211.5">177</text>
</g>
<g font-size="1.8">
<text x="181.6" y="28.7">2 DDR3</text>
<text x="191.3" y="28.7">2 DDR3</text>
<text x="204.5" y="28.7">2 DDR3</text>
<text x="214.6" y="28.7">2 DDR3</text>
<text x="181.4" y="30.7">2 Layers</text>
<text x="191" y="30.7">4 Layers</text>
<text x="204.2" y="30.7">4 Layers</text>
<text x="214.4" y="30.7">2 Layers</text>
</g>
<g font-size="1.8" fill="#0000a0">
<text x="190.5" y="33.8">DDR_DQ0</text>
<text x="204.5" y="33.8">DDR_DQ16</text>
<text x="190.5" y="36.3">DDR_DQ1</text>
<text x="190.5" y="38.9">DDR_DQ2</text>
<text x="190.5" y="41.4">DDR_DQ3</text>
<text x="204.5" y="36.3">DDR_DQ17</text>
<text x="204.5" y="38.9">DDR_DQ18</text>
<text x="204.5" y="41.4">DDR_DQ19</text>
<text x="190.5" y="43.9">DDR_DQ4</text>
<text x="190.5" y="46.5">DDR_DQ5</text>
<text x="204.5" y="43.9">DDR_DQ20</text>
<text x="204.5" y="46.5">DDR_DQ21</text>
<text x="190.5" y="49">DDR_DQ6</text>
<text x="190.5" y="51.6">DDR_DQ7</text>
<text x="204.5" y="49">DDR_DQ22</text>
<text x="204.5" y="51.6">DDR_DQ23</text>
<text x="190.5" y="54.1">DDR_DQ8</text>
<text x="190.5" y="56.6">DDR_DQ9</text>
<text x="190.5" y="59.2">DDR_DQ10</text>
<text x="204.5" y="54.1">DDR_DQ24</text>
<text x="204.5" y="56.6">DDR_DQ25</text>
<text x="204.5" y="59.2">DDR_DQ26</text>
<text x="190.5" y="61.7">DDR_DQ11</text>
<text x="190.5" y="64.3">DDR_DQ12</text>
<text x="204.5" y="61.7">DDR_DQ27</text>
<text x="204.5" y="64.3">DDR_DQ28</text>
<text x="190.5" y="66.8">DDR_DQ13</text>
<text x="190.5" y="69.3">DDR_DQ14</text>
<text x="190.5" y="71.9">DDR_DQ15</text>
<text x="204.5" y="66.8">DDR_DQ29</text>
<text x="204.5" y="69.3">DDR_DQ30</text>
<text x="204.5" y="71.9">DDR_DQ31</text>
<text x="190.5" y="77.7">DDR_A3</text>
<text x="190.5" y="80.3">DDR_A12</text>
<text x="190.5" y="83.1">DDR_A2</text>
<text x="190.5" y="85.6">DDR_A7</text>
<text x="190.5" y="88.1">DDR_A15</text>
<text x="190.5" y="90.7">DDR_A9</text>
<text x="190.5" y="93.2">DDR_A6</text>
<text x="190.5" y="95.5">DDR_A13</text>
<text x="190.5" y="98.1">DDR_A8</text>
<text x="190.5" y="100.6">DDR_A0</text>
<text x="190.5" y="105.7">DDR_A1</text>
<text x="190.5" y="103.1">DDR_A10</text>
<text x="190.5" y="113.5">DDR_A14</text>
<text x="190.5" y="110.8">DDR_A5</text>
<text x="190.5" y="108.5">DDR_A11</text>
<text x="190.5" y="116.3">DDR_A4</text>
</g>
</svg>
